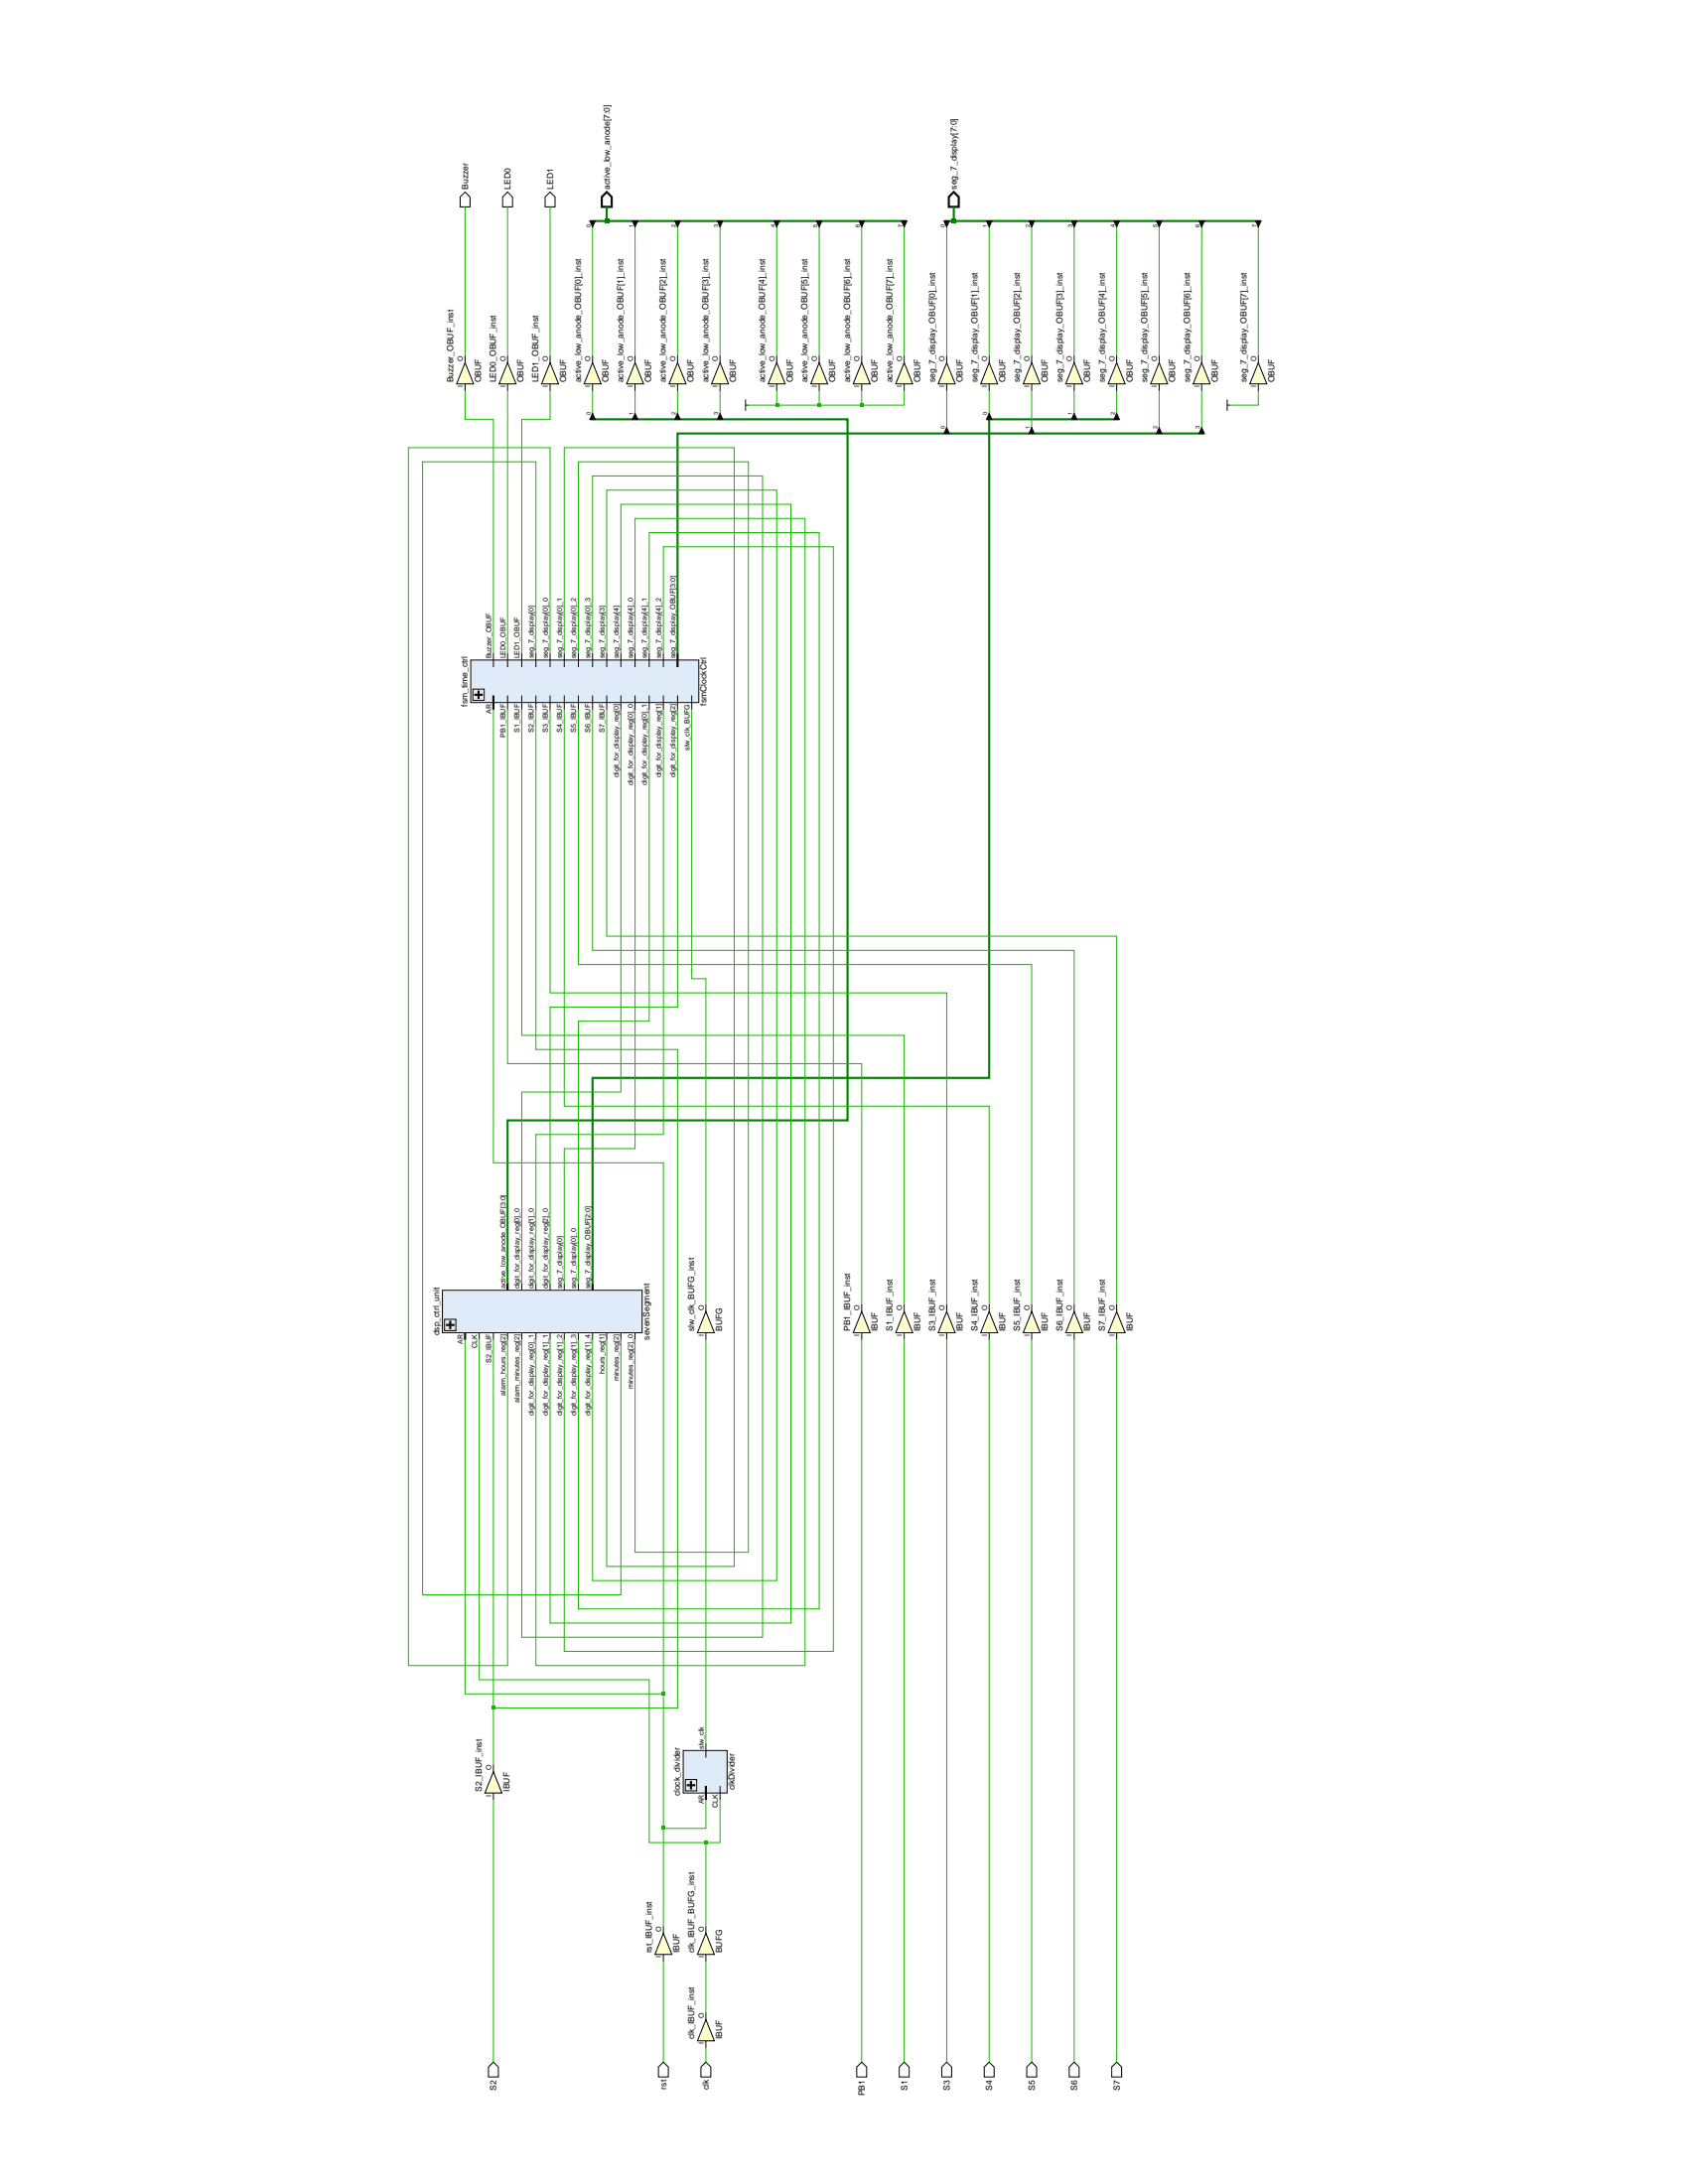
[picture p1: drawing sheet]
<svg xmlns="http://www.w3.org/2000/svg" width="216mm" height="279mm" viewBox="0 0 216 279" stroke-linecap="round" stroke-linejoin="round" font-family="sans-serif">
<path d="M56.6 165.1h25.5v5.4h-25.5z" fill="#dfebf8"/>
<g fill="none" stroke="#000" stroke-width=".13">
<path d="M64.9 24.6l.7 .6v1.3h-1.3v-1.3zM56.6 165.1h25.5v5.4h-25.5zM56.9 168.8h1.4v1.4h-1.4zM61.3 170.5v.9M63.1 170.5v.9M64.9 170.5v.9M66.7 164.2v.9M66.7 170.5v.9M68.5 164.2v.9M68.5 170.5v.9M70.4 164.2v.9M70.4 170.5v.9"/>
<path d="M72.2 164.2v.9M72.2 170.5v.9M74 164.2v.9M74 170.5v.9M75.8 170.5v.9M77.6 170.5v.9M79.4 170.5v.9M81.2 170.5v.9"/>
</g>
<path d="M57 169.5h1.1M57.6 169v1M59.5 170.5v.9M64.9 164.2v.9M75.8 164.2v.9" fill="none" stroke="#000" stroke-width=".27"/>
<path d="M64.9 46.4l1.1 2.7h-2.2z" fill="#ffc"/>
<path d="M70.4 24.6l.6 .6v1.3h-1.3v-1.3zM64.9 46.4l1.1 2.7h-2.2zM64.9 45.5v.9M64.9 49.1v.9" fill="none" stroke="#000" stroke-width=".13"/>
<path d="M70.4 46.4l1 2.7h-2.1z" fill="#ffc"/>
<path d="M70.4 46.4l1 2.7h-2.1zM70.4 45.5v.9M70.4 49.1v.9M109.6 264.4l.6-.6 .6 .6v1.3h-1.2z" fill="none" stroke="#000" stroke-width=".13"/>
<path d="M110.2 167.8l1.1 2.7h-2.2z" fill="#ffc"/>
<path d="M110.2 167.8l1.1 2.7h-2.2zM110.2 166.9v.9M110.2 170.5v.9M115.7 263.8l.6 .6v1.3h-1.3v-1.3z" fill="none" stroke="#000" stroke-width=".13"/>
<path d="M115.7 167.8l1 2.7h-2.1z" fill="#ffc"/>
<path d="M115.7 167.8l1 2.7h-2.1zM115.7 166.9v.9M115.7 170.5v.9M63.1 263.8l.6 .6v1.3h-1.2v-1.3z" fill="none" stroke="#000" stroke-width=".13"/>
<path d="M63.1 226.7l1.1 2.7h-2.2z" fill="#ffc"/>
<path d="M63.1 226.7l1.1 2.7h-2.2zM63.1 225.8v.9M63.1 229.4v.9M120.5 264.4l.6-.6 .6 .6v1.3h-1.2z" fill="none" stroke="#000" stroke-width=".13"/>
<path d="M121.1 167.8l1.1 2.7h-2.2z" fill="#ffc"/>
<path d="M121.1 167.8l1.1 2.7h-2.2zM121.1 166.9v.9M121.1 170.5v.9M125.9 264.4l.6-.6 .7 .6v1.3h-1.3z" fill="none" stroke="#000" stroke-width=".13"/>
<path d="M126.5 167.8l1.1 2.7h-2.2z" fill="#ffc"/>
<path d="M126.5 167.8l1.1 2.7h-2.2zM126.5 166.9v.9M126.5 170.5v.9M132 263.8l.6 .6v1.3h-1.3v-1.3z" fill="none" stroke="#000" stroke-width=".13"/>
<path d="M132 167.8l1 2.7h-2.1z" fill="#ffc"/>
<path d="M132 167.8l1 2.7h-2.1zM132 166.9v.9M132 170.5v.9M137.4 263.8l.6 .6v1.3h-1.2v-1.3z" fill="none" stroke="#000" stroke-width=".13"/>
<path d="M137.4 167.8l1.1 2.7h-2.2z" fill="#ffc"/>
<path d="M137.4 167.8l1.1 2.7h-2.2zM137.4 166.9v.9M137.4 170.5v.9M142.2 264.4l.6-.6 .7 .6v1.3h-1.3z" fill="none" stroke="#000" stroke-width=".13"/>
<path d="M142.8 167.8l1.1 2.7h-2.2z" fill="#ffc"/>
<path d="M142.8 167.8l1.1 2.7h-2.2zM142.8 166.9v.9M142.8 170.5v.9" fill="none" stroke="#000" stroke-width=".13"/>
<path d="M77.6 24.6l.6 .6v1.3h-1.2v-1.3z" fill="none" stroke="#000" stroke-width=".27"/>
<path d="M75.8 46.4l1.1 2.7h-2.2z" fill="#ffc"/>
<path d="M75.8 46.4l1.1 2.7h-2.2zM75.8 45.5v.9M75.8 49.1v.9" fill="none" stroke="#000" stroke-width=".13"/>
<path d="M81.2 46.4l1.1 2.7h-2.2z" fill="#ffc"/>
<path d="M81.2 46.4l1.1 2.7h-2.2zM81.2 45.5v.9M81.2 49.1v.9" fill="none" stroke="#000" stroke-width=".13"/>
<path d="M86.7 46.4l1 2.7h-2.1z" fill="#ffc"/>
<path d="M86.7 46.4l1 2.7h-2.1zM86.7 45.5v.9M86.7 49.1v.9" fill="none" stroke="#000" stroke-width=".13"/>
<path d="M92.1 46.4l1.1 2.7h-2.2z" fill="#ffc"/>
<path d="M92.1 46.4l1.1 2.7h-2.2zM92.1 45.5v.9M92.1 49.1v.9" fill="none" stroke="#000" stroke-width=".13"/>
<path d="M99.3 46.4l1.1 2.7h-2.1z" fill="#ffc"/>
<path d="M99.3 46.4l1.1 2.7h-2.1zM99.3 45.5v.9M99.3 49.1v.9" fill="none" stroke="#000" stroke-width=".13"/>
<path d="M104.8 46.4l1.1 2.7h-2.2z" fill="#ffc"/>
<path d="M104.8 46.4l1.1 2.7h-2.2zM104.8 45.5v.9M104.8 49.1v.9" fill="none" stroke="#000" stroke-width=".13"/>
<path d="M110.2 46.4l1.1 2.7h-2.2z" fill="#ffc"/>
<path d="M110.2 46.4l1.1 2.7h-2.2zM110.2 45.5v.9M110.2 49.1v.9" fill="none" stroke="#000" stroke-width=".13"/>
<path d="M115.7 46.4l1 2.7h-2.1z" fill="#ffc"/>
<path d="M115.7 46.4l1 2.7h-2.1zM115.7 45.5v.9M115.7 49.1v.9M90.3 263.8l.6 .6v1.3h-1.2v-1.3z" fill="none" stroke="#000" stroke-width=".13"/>
<path d="M90.3 247.3l1.1 2.7h-2.2z" fill="#ffc"/>
<path d="M90.3 247.3l1.1 2.7h-2.2zM90.3 246.4v.9M90.3 250v.9" fill="none" stroke="#000" stroke-width=".13"/>
<path d="M90.3 258.4l1.1 2.7h-2.2z" fill="#ffc"/>
<path d="M90.3 258.4l1.1 2.7h-2.2zM90.3 257.5v.9M90.3 261.1v.9" fill="none" stroke="#000" stroke-width=".13"/>
<path d="M87.4 223.9h5.6v5.5h-5.6z" fill="#dfebf8"/>
<path d="M59.5 24.6l.6 .6v1.3h-1.2v-1.3zM87.4 223.9h5.6v5.5h-5.6zM87.7 227.7h1.4v1.4h-1.4zM90.3 223v1.9M92.1 228.5v1.8" fill="none" stroke="#000" stroke-width=".13"/>
<path d="M87.8 228.4h1.1M88.4 227.8v1.1M90.3 228.5v1.8" fill="none" stroke="#000" stroke-width=".27"/>
<path d="M59.5 46.4l1.1 2.7h-2.2z" fill="#ffc"/>
<path d="M59.5 46.4l1.1 2.7h-2.2zM59.5 45.5v.9M59.5 49.1v.9" fill="none" stroke="#000" stroke-width=".13"/>
<path d="M60.2 84.4h29.2v5.5h-29.2z" fill="#dfebf8"/>
<g fill="none" stroke="#000" stroke-width=".13">
<path d="M60.2 84.4h29.2v5.5h-29.2zM60.5 88.2h1.4v1.4h-1.4zM63.1 83.5v1.8M64.9 83.5v1.8M64.9 89v1.8M66.7 83.5v1.8M66.7 89v1.8M68.5 83.5v1.8M68.5 89v1.8M70.4 83.5v1.8M70.4 89v1.8M72.2 83.5v1.8"/>
<path d="M72.2 89v1.8M74 83.5v1.8M74 89v1.8M75.8 83.5v1.8M75.8 89v1.8M77.6 83.5v1.8M77.6 89v1.8M79.4 83.5v1.8M79.4 89v1.8M81.2 83.5v1.8M81.2 89v1.8M83 83.5v1.8"/>
<path d="M83 89v1.8M84.9 83.5v1.8M84.9 89v1.8M86.7 89v1.8M88.5 89v1.8M84.9 263.8l.6 .6v1.3h-1.3v-1.3z"/>
</g>
<path d="M60.7 88.9h1.1M61.2 88.3v1.1M63.1 89v1.8M86.7 83.5v1.8" fill="none" stroke="#000" stroke-width=".27"/>
<path d="M84.9 247.3l1 2.7h-2.1z" fill="#ffc"/>
<path d="M84.9 247.3l1 2.7h-2.1zM84.9 246.4v.9M84.9 250v.9" fill="none" stroke="#000" stroke-width=".13"/>
<path d="M122 24.6l.6 .6v1.3h-1.2v-1.3z" fill="none" stroke="#000" stroke-width=".27"/>
<path d="M121.1 46.4l1.1 2.7h-2.2z" fill="#ffc"/>
<path d="M121.1 46.4l1.1 2.7h-2.2zM121.1 45.5v.9M121.1 49.1v.9" fill="none" stroke="#000" stroke-width=".13"/>
<path d="M126.5 46.4l1.1 2.7h-2.2z" fill="#ffc"/>
<path d="M126.5 46.4l1.1 2.7h-2.2zM126.5 45.5v.9M126.5 49.1v.9" fill="none" stroke="#000" stroke-width=".13"/>
<path d="M132 46.4l1 2.7h-2.1z" fill="#ffc"/>
<path d="M132 46.4l1 2.7h-2.1zM132 45.5v.9M132 49.1v.9" fill="none" stroke="#000" stroke-width=".13"/>
<path d="M137.4 46.4l1.1 2.7h-2.2z" fill="#ffc"/>
<path d="M137.4 46.4l1.1 2.7h-2.2zM137.4 45.5v.9M137.4 49.1v.9" fill="none" stroke="#000" stroke-width=".13"/>
<path d="M142.8 46.4l1.1 2.7h-2.2z" fill="#ffc"/>
<path d="M142.8 46.4l1.1 2.7h-2.2zM142.8 45.5v.9M142.8 49.1v.9" fill="none" stroke="#000" stroke-width=".13"/>
<path d="M148.3 46.4l1 2.7h-2.1z" fill="#ffc"/>
<path d="M148.3 46.4l1 2.7h-2.1zM148.3 45.5v.9M148.3 49.1v.9" fill="none" stroke="#000" stroke-width=".13"/>
<path d="M153.7 46.4l1.1 2.7h-2.2z" fill="#ffc"/>
<path d="M153.7 46.4l1.1 2.7h-2.2zM153.7 45.5v.9M153.7 49.1v.9" fill="none" stroke="#000" stroke-width=".13"/>
<path d="M160.9 46.4l1.1 2.7h-2.1z" fill="#ffc"/>
<path d="M160.9 46.4l1.1 2.7h-2.1zM160.9 45.5v.9M160.9 49.1v.9" fill="none" stroke="#000" stroke-width=".13"/>
<path d="M90.3 167.8l1.1 2.7h-2.2z" fill="#ffc"/>
<path d="M95.4 51.8h.3M95.4 51.1v1.5M157 51.8h.3M157 51.1v1.5M90.3 167.8l1.1 2.7h-2.2zM90.3 166.9v.9M90.3 170.5v.9" fill="none" stroke="#000" stroke-width=".13"/>
<path d="M99.3 50v1.8M104.8 50v1.8M110.2 50v1.8M115.7 50v1.8h-20M160.9 50v1.8h-3.6" fill="none" stroke="#19b400" stroke-width=".13"/>
<g fill="#19b400">
<path d="M99.2 51.6h.4v.4h-.4z"/>
<path d="M104.6 51.6h.5v.4h-.5z"/>
<path d="M110 51.6h.5v.4h-.5z"/>
</g>
<path d="M75.5 28.3h40.4M77.6 26.5v1.8" fill="none" stroke="#008000" stroke-width=".27"/>
<path d="M77.3 27.9h.7v.6h-.7z" fill="#008000"/>
<path d="M75.8 28.3v17.2M81.2 28.3v17.2M86.7 28.3v17.2M92.1 28.3v17.2M99.3 28.3v17.2M104.8 28.3v17.2M110.2 28.3v17.2M115.7 28.3v17.2M75.8 50v3.6M81.2 50v3.6M86.7 50v3.6M92.1 50v3.6" fill="none" stroke="#19b400" stroke-width=".13"/>
<path d="M75.3 28.2h.9l-.4 1zM80.8 28.2h.9l-.5 1zM86.2 28.2h.9l-.4 1zM91.6 28.2h1l-.5 1zM98.9 28.2h.9l-.5 1zM104.3 28.2h.9l-.4 1zM109.8 28.2h.9l-.5 1zM115.2 28.2h.9l-.4 1zM75.8 52.7l.4 1h-.9zM81.2 52.7l.5 1h-.9zM86.7 52.7l.4 1h-.9zM92.1 52.7l.5 1h-1z" fill="#000"/>
<path d="M120.8 28.3h40.4M122 26.5v1.8M75.5 53.6h32.9v89.7h-43.5v20.9" fill="none" stroke="#008000" stroke-width=".27"/>
<path d="M121.7 27.9h.7v.6h-.7z" fill="#008000"/>
<g fill="none" stroke="#19b400" stroke-width=".13">
<path d="M59.5 26.5v19M64.9 26.5v19M70.4 26.5v19M121.1 28.3v17.2M126.5 28.3v17.2M132 28.3v17.2M137.4 28.3v17.2M142.8 28.3v17.2M148.3 28.3v17.2M153.7 28.3v17.2M160.9 28.3v17.2M59.5 50v3.6h3.6v29.9"/>
<path d="M64.9 50v33.5M70.4 50v3.6h-3.7v29.9M121.1 50v5.5M126.5 50v3.6M132 50v5.5M137.4 50v3.6M142.8 50v3.6M148.3 50v5.5M153.7 50v5.5M64.9 90.8v45.3h45.3v30.8M66.7 90.8v41.7h49v34.4M68.5 90.8v43.5h18.2v84.2h-23.6v7.3"/>
<path d="M63.1 171.4v47.1M110.2 171.4v92.4M115.7 171.4v92.4M63.1 230.3v33.5"/>
</g>
<g fill="#000">
<path d="M120.6 28.2h.9l-.4 1zM126.1 28.2h.9l-.5 1zM131.5 28.2h.9l-.4 1zM136.9 28.2h.9l-.4 1zM142.4 28.2h.9l-.5 1zM147.8 28.2h.9l-.4 1zM153.2 28.2h.9l-.4 1zM160.5 28.2h.9l-.5 1zM121.1 54.5l.4 1h-.9zM126.5 52.7l.5 1h-.9zM132 54.5l.4 1h-.9zM137.4 52.7l.4 1h-.9z"/>
<path d="M142.8 52.7l.5 1h-.9zM148.3 54.5l.4 1h-.9zM153.7 54.5l.4 1h-.9z"/>
</g>
<path d="M126.2 53.6h16.9M126.5 53.6v84.3h-50.7v26.3M154 55.5h-67.3v28" fill="none" stroke="#008000" stroke-width=".27"/>
<path d="M62.9 218.2h.5v.5h-.5z" fill="#19b400"/>
<g fill="none" stroke="#19b400" stroke-width=".13">
<path d="M70.4 90.8v36.2h50.7v39.9M72.2 90.8v50.7h54.3v25.4M74 90.8v32.6h58v43.5M75.8 90.8v30.8h61.6v45.3M77.6 90.8v29h65.2v47.1M61.3 171.4v43.5h21.7v20.8h9.1v-5.4M121.1 171.4v92.4M126.5 171.4v92.4M132 171.4v92.4M137.4 171.4v92.4M142.8 171.4v92.4M90.3 235.7v10.7"/>
<path d="M90.3 250.9v6.6M90.3 262v1.8"/>
</g>
<path d="M90.1 235.5h.5v.4h-.5z" fill="#19b400"/>
<g fill="none" stroke="#19b400" stroke-width=".13">
<path d="M68.5 83.5v-24.4h-14.4v144.9h25.3v-32.6M70.4 83.5v-26.2h-18.2v155.8h12.7v-41.7M72.2 83.5v-26.2h21.7v143.1h-16.3v-29M74 83.5v-24.4h21.7v139.5h-14.5v-27.2M75.8 83.5v-22.6h21.7v148.6h-30.8v-38.1M77.6 83.5v-20.8h21.7v139.5h-23.5v-30.8M79.4 90.8v48.9h-12.7v24.5M79.4 83.5v-19h21.8v143.1h-30.8v-36.2M81.2 90.8v56.1h-9v17.3M81.2 83.5v-17.2h21.8v146.8h-34.5v-41.7M83 90.8v39.8h-9v33.6M83 83.5v-15.4h21.8v137.7h-30.8v-34.4"/>
<path d="M84.9 90.8v54.3h-16.4v19.1M84.9 83.5v-13.6h21.7v141.4h-34.4v-39.9M86.7 90.8v38h-16.3v35.4M84.9 216.7v17.2M90.3 230.3v3.6h-5.4v12.5M84.9 250.9v12.9"/>
</g>
<g fill="#19b400">
<path d="M84.7 216.4h.4v.5h-.4z"/>
<path d="M84.7 233.6h.4v.5h-.4z"/>
</g>
<path d="M63.1 90.8v58h21.8v67.9h-25.4v-45.3M88.5 90.8v34.4h1.8v41.7M90.3 171.4v51.6" fill="none" stroke="#19b400" stroke-width=".13"/>
<g font-size="1.1">
<text x="59.9" y="24.2" transform="rotate(-90 59.9 24.2)">Buzzer</text>
<text x="65.3" y="24.2" transform="rotate(-90 65.3 24.2)">LED0</text>
<text x="70.7" y="24.2" transform="rotate(-90 70.7 24.2)">LED1</text>
<text x="78" y="24.2" transform="rotate(-90 78 24.2)">active_low_anode[7:0]</text>
<text x="122.4" y="24.2" transform="rotate(-90 122.4 24.2)">seg_7_display[7:0]</text>
<text x="58" y="48.9" transform="rotate(-90 58 48.9)">Buzzer_OBUF_inst</text>
<text x="61.5" y="48.9" transform="rotate(-90 61.5 48.9)">OBUF</text>
<text x="63.4" y="48.9" transform="rotate(-90 63.4 48.9)">LED0_OBUF_inst</text>
<text x="67" y="48.9" transform="rotate(-90 67 48.9)">OBUF</text>
<text x="68.9" y="48.9" transform="rotate(-90 68.9 48.9)">LED1_OBUF_inst</text>
<text x="72.4" y="48.9" transform="rotate(-90 72.4 48.9)">OBUF</text>
<text x="74.3" y="48.9" transform="rotate(-90 74.3 48.9)">active_low_anode_OBUF[0]_inst</text>
<text x="77.8" y="48.9" transform="rotate(-90 77.8 48.9)">OBUF</text>
<text x="79.7" y="48.9" transform="rotate(-90 79.7 48.9)">active_low_anode_OBUF[1]_inst</text>
<text x="83.3" y="48.9" transform="rotate(-90 83.3 48.9)">OBUF</text>
<text x="85.2" y="48.9" transform="rotate(-90 85.2 48.9)">active_low_anode_OBUF[2]_inst</text>
<text x="88.7" y="48.9" transform="rotate(-90 88.7 48.9)">OBUF</text>
<text x="90.6" y="48.9" transform="rotate(-90 90.6 48.9)">active_low_anode_OBUF[3]_inst</text>
<text x="94.1" y="48.9" transform="rotate(-90 94.1 48.9)">OBUF</text>
<text x="97.9" y="48.9" transform="rotate(-90 97.9 48.9)">active_low_anode_OBUF[4]_inst</text>
<text x="101.4" y="48.9" transform="rotate(-90 101.4 48.9)">OBUF</text>
<text x="103.3" y="48.9" transform="rotate(-90 103.3 48.9)">active_low_anode_OBUF[5]_inst</text>
<text x="106.8" y="48.9" transform="rotate(-90 106.8 48.9)">OBUF</text>
<text x="108.7" y="48.9" transform="rotate(-90 108.7 48.9)">active_low_anode_OBUF[6]_inst</text>
<text x="112.3" y="48.9" transform="rotate(-90 112.3 48.9)">OBUF</text>
<text x="114.2" y="48.9" transform="rotate(-90 114.2 48.9)">active_low_anode_OBUF[7]_inst</text>
<text x="117.7" y="48.9" transform="rotate(-90 117.7 48.9)">OBUF</text>
<text x="119.6" y="48.9" transform="rotate(-90 119.6 48.9)">seg_7_display_OBUF[0]_inst</text>
<text x="123.1" y="48.9" transform="rotate(-90 123.1 48.9)">OBUF</text>
<text x="125" y="48.9" transform="rotate(-90 125 48.9)">seg_7_display_OBUF[1]_inst</text>
<text x="128.6" y="48.9" transform="rotate(-90 128.6 48.9)">OBUF</text>
<text x="130.5" y="48.9" transform="rotate(-90 130.5 48.9)">seg_7_display_OBUF[2]_inst</text>
<text x="134" y="48.9" transform="rotate(-90 134 48.9)">OBUF</text>
<text x="135.9" y="48.9" transform="rotate(-90 135.9 48.9)">seg_7_display_OBUF[3]_inst</text>
<text x="139.4" y="48.9" transform="rotate(-90 139.4 48.9)">OBUF</text>
<text x="141.3" y="48.9" transform="rotate(-90 141.3 48.9)">seg_7_display_OBUF[4]_inst</text>
<text x="144.9" y="48.9" transform="rotate(-90 144.9 48.9)">OBUF</text>
<text x="146.8" y="48.9" transform="rotate(-90 146.8 48.9)">seg_7_display_OBUF[5]_inst</text>
<text x="150.3" y="48.9" transform="rotate(-90 150.3 48.9)">OBUF</text>
<text x="152.2" y="48.9" transform="rotate(-90 152.2 48.9)">seg_7_display_OBUF[6]_inst</text>
<text x="155.7" y="48.9" transform="rotate(-90 155.7 48.9)">OBUF</text>
<text x="159.5" y="48.9" transform="rotate(-90 159.5 48.9)">seg_7_display_OBUF[7]_inst</text>
<text x="163" y="48.9" transform="rotate(-90 163 48.9)">OBUF</text>
<text x="59.8" y="90.4" transform="rotate(-90 59.8 90.4)">fsm_time_ctrl</text>
<text x="90.3" y="90.2" transform="rotate(-90 90.3 90.2)">fsmClockCtrl</text>
<text x="56.2" y="170.9" transform="rotate(-90 56.2 170.9)">dsp_ctrl_unit</text>
<text x="83.1" y="171.4" transform="rotate(-90 83.1 171.4)">sevenSegment</text>
<text x="88.8" y="170.3" transform="rotate(-90 88.8 170.3)">slw_clk_BUFG_inst</text>
<text x="92.3" y="170.3" transform="rotate(-90 92.3 170.3)">BUFG</text>
<text x="108.7" y="170.3" transform="rotate(-90 108.7 170.3)">PB1_IBUF_inst</text>
<text x="112.3" y="170.3" transform="rotate(-90 112.3 170.3)">IBUF</text>
<text x="114.2" y="170.3" transform="rotate(-90 114.2 170.3)">S1_IBUF_inst</text>
<text x="117.7" y="170.3" transform="rotate(-90 117.7 170.3)">IBUF</text>
<text x="119.6" y="170.3" transform="rotate(-90 119.6 170.3)">S3_IBUF_inst</text>
<text x="123.1" y="170.3" transform="rotate(-90 123.1 170.3)">IBUF</text>
<text x="125" y="170.3" transform="rotate(-90 125 170.3)">S4_IBUF_inst</text>
<text x="128.6" y="170.3" transform="rotate(-90 128.6 170.3)">IBUF</text>
<text x="130.5" y="170.3" transform="rotate(-90 130.5 170.3)">S5_IBUF_inst</text>
<text x="134" y="170.3" transform="rotate(-90 134 170.3)">IBUF</text>
<text x="135.9" y="170.3" transform="rotate(-90 135.9 170.3)">S6_IBUF_inst</text>
<text x="139.4" y="170.3" transform="rotate(-90 139.4 170.3)">IBUF</text>
<text x="141.3" y="170.3" transform="rotate(-90 141.3 170.3)">S7_IBUF_inst</text>
<text x="144.9" y="170.3" transform="rotate(-90 144.9 170.3)">IBUF</text>
<text x="61.6" y="229.2" transform="rotate(-90 61.6 229.2)">S2_IBUF_inst</text>
<text x="65.2" y="229.2" transform="rotate(-90 65.2 229.2)">IBUF</text>
<text x="87" y="229.8" transform="rotate(-90 87 229.8)">clock_divider</text>
<text x="94" y="229" transform="rotate(-90 94 229)">clkDivider</text>
<text x="83.4" y="249.9" transform="rotate(-90 83.4 249.9)">rst_IBUF_inst</text>
<text x="86.9" y="249.9" transform="rotate(-90 86.9 249.9)">IBUF</text>
<text x="88.8" y="249.9" transform="rotate(-90 88.8 249.9)">clk_IBUF_BUFG_inst</text>
<text x="92.3" y="249.9" transform="rotate(-90 92.3 249.9)">BUFG</text>
<text x="88.8" y="260.9" transform="rotate(-90 88.8 260.9)">clk_IBUF_inst</text>
<text x="92.3" y="260.9" transform="rotate(-90 92.3 260.9)">IBUF</text>
<text x="63.5" y="267.4" transform="rotate(-90 63.5 267.4)">S2</text>
<text x="85.2" y="267.3" transform="rotate(-90 85.2 267.3)">rst</text>
<text x="90.7" y="267.4" transform="rotate(-90 90.7 267.4)">clk</text>
<text x="110.6" y="268.1" transform="rotate(-90 110.6 268.1)">PB1</text>
<text x="116" y="267.4" transform="rotate(-90 116 267.4)">S1</text>
<text x="121.5" y="267.4" transform="rotate(-90 121.5 267.4)">S3</text>
<text x="126.9" y="267.4" transform="rotate(-90 126.9 267.4)">S4</text>
<text x="132.3" y="267.4" transform="rotate(-90 132.3 267.4)">S5</text>
<text x="137.8" y="267.4" transform="rotate(-90 137.8 267.4)">S6</text>
<text x="143.2" y="267.4" transform="rotate(-90 143.2 267.4)">S7</text>
</g>
<g font-size=".9">
<text x="59.2" y="46.2" transform="rotate(-90 59.2 46.2)">O</text>
<text x="64.6" y="46.2" transform="rotate(-90 64.6 46.2)">O</text>
<text x="70.1" y="46.2" transform="rotate(-90 70.1 46.2)">O</text>
<text x="75.5" y="46.2" transform="rotate(-90 75.5 46.2)">O</text>
<text x="80.9" y="46.2" transform="rotate(-90 80.9 46.2)">O</text>
<text x="86.4" y="46.2" transform="rotate(-90 86.4 46.2)">O</text>
<text x="91.8" y="46.2" transform="rotate(-90 91.8 46.2)">O</text>
<text x="99.1" y="46.2" transform="rotate(-90 99.1 46.2)">O</text>
<text x="104.5" y="46.2" transform="rotate(-90 104.5 46.2)">O</text>
<text x="109.9" y="46.2" transform="rotate(-90 109.9 46.2)">O</text>
<text x="115.4" y="46.2" transform="rotate(-90 115.4 46.2)">O</text>
<text x="120.8" y="46.2" transform="rotate(-90 120.8 46.2)">O</text>
<text x="126.2" y="46.2" transform="rotate(-90 126.2 46.2)">O</text>
<text x="131.7" y="46.2" transform="rotate(-90 131.7 46.2)">O</text>
<text x="137.1" y="46.2" transform="rotate(-90 137.1 46.2)">O</text>
<text x="142.5" y="46.2" transform="rotate(-90 142.5 46.2)">O</text>
<text x="148" y="46.2" transform="rotate(-90 148 46.2)">O</text>
<text x="153.4" y="46.2" transform="rotate(-90 153.4 46.2)">O</text>
<text x="160.7" y="46.2" transform="rotate(-90 160.7 46.2)">O</text>
<text x="59.2" y="49.5" transform="rotate(-90 59.2 49.5)">I</text>
<text x="64.6" y="49.5" transform="rotate(-90 64.6 49.5)">I</text>
<text x="70.1" y="49.5" transform="rotate(-90 70.1 49.5)">I</text>
<text x="75.5" y="49.5" transform="rotate(-90 75.5 49.5)">I</text>
<text x="80.9" y="49.5" transform="rotate(-90 80.9 49.5)">I</text>
<text x="86.4" y="49.5" transform="rotate(-90 86.4 49.5)">I</text>
<text x="91.8" y="49.5" transform="rotate(-90 91.8 49.5)">I</text>
<text x="99.1" y="49.5" transform="rotate(-90 99.1 49.5)">I</text>
<text x="104.5" y="49.5" transform="rotate(-90 104.5 49.5)">I</text>
<text x="109.9" y="49.5" transform="rotate(-90 109.9 49.5)">I</text>
<text x="115.4" y="49.5" transform="rotate(-90 115.4 49.5)">I</text>
<text x="120.8" y="49.5" transform="rotate(-90 120.8 49.5)">I</text>
<text x="126.2" y="49.5" transform="rotate(-90 126.2 49.5)">I</text>
<text x="131.7" y="49.5" transform="rotate(-90 131.7 49.5)">I</text>
<text x="137.1" y="49.5" transform="rotate(-90 137.1 49.5)">I</text>
<text x="142.5" y="49.5" transform="rotate(-90 142.5 49.5)">I</text>
<text x="148" y="49.5" transform="rotate(-90 148 49.5)">I</text>
<text x="153.4" y="49.5" transform="rotate(-90 153.4 49.5)">I</text>
<text x="160.7" y="49.5" transform="rotate(-90 160.7 49.5)">I</text>
<text x="62.8" y="84.3" transform="rotate(-90 62.8 84.3)">Buzzer_OBUF</text>
<text x="64.6" y="84.3" transform="rotate(-90 64.6 84.3)">LED0_OBUF</text>
<text x="66.5" y="84.3" transform="rotate(-90 66.5 84.3)">LED1_OBUF</text>
<text x="68.3" y="84.3" transform="rotate(-90 68.3 84.3)">seg_7_display[0]</text>
<text x="70.1" y="84.3" transform="rotate(-90 70.1 84.3)">seg_7_display[0]_0</text>
<text x="71.9" y="84.3" transform="rotate(-90 71.9 84.3)">seg_7_display[0]_1</text>
<text x="73.7" y="84.3" transform="rotate(-90 73.7 84.3)">seg_7_display[0]_2</text>
<text x="75.5" y="84.3" transform="rotate(-90 75.5 84.3)">seg_7_display[0]_3</text>
<text x="77.3" y="84.3" transform="rotate(-90 77.3 84.3)">seg_7_display[3]</text>
<text x="79.1" y="84.3" transform="rotate(-90 79.1 84.3)">seg_7_display[4]</text>
<text x="80.9" y="84.3" transform="rotate(-90 80.9 84.3)">seg_7_display[4]_0</text>
<text x="82.8" y="84.3" transform="rotate(-90 82.8 84.3)">seg_7_display[4]_1</text>
<text x="84.6" y="84.3" transform="rotate(-90 84.6 84.3)">seg_7_display[4]_2</text>
<text x="86.4" y="84.3" transform="rotate(-90 86.4 84.3)">seg_7_display_OBUF[3:0]</text>
<text x="62.8" y="91.3" transform="rotate(-90 62.8 91.3)">AR</text>
<text x="64.6" y="94.3" transform="rotate(-90 64.6 94.3)">PB1_IBUF</text>
<text x="66.5" y="93.7" transform="rotate(-90 66.5 93.7)">S1_IBUF</text>
<text x="68.3" y="93.7" transform="rotate(-90 68.3 93.7)">S2_IBUF</text>
<text x="70.1" y="93.7" transform="rotate(-90 70.1 93.7)">S3_IBUF</text>
<text x="71.9" y="93.7" transform="rotate(-90 71.9 93.7)">S4_IBUF</text>
<text x="73.7" y="93.7" transform="rotate(-90 73.7 93.7)">S5_IBUF</text>
<text x="75.5" y="93.7" transform="rotate(-90 75.5 93.7)">S6_IBUF</text>
<text x="77.3" y="93.7" transform="rotate(-90 77.3 93.7)">S7_IBUF</text>
<text x="88.2" y="96" transform="rotate(-90 88.2 96)">slw_clk_BUFG</text>
<text x="79.1" y="99.4" transform="rotate(-90 79.1 99.4)">digit_for_display_reg[0]</text>
<text x="80.9" y="100.4" transform="rotate(-90 80.9 100.4)">digit_for_display_reg[0]_0</text>
<text x="82.8" y="100.4" transform="rotate(-90 82.8 100.4)">digit_for_display_reg[0]_1</text>
<text x="84.6" y="99.4" transform="rotate(-90 84.6 99.4)">digit_for_display_reg[1]</text>
<text x="86.4" y="99.4" transform="rotate(-90 86.4 99.4)">digit_for_display_reg[2]</text>
<text x="64.6" y="164.9" transform="rotate(-90 64.6 164.9)">active_low_anode_OBUF[3:0]</text>
<text x="66.5" y="164.9" transform="rotate(-90 66.5 164.9)">digit_for_display_reg[0]_0</text>
<text x="68.3" y="164.9" transform="rotate(-90 68.3 164.9)">digit_for_display_reg[1]_0</text>
<text x="70.1" y="164.9" transform="rotate(-90 70.1 164.9)">digit_for_display_reg[2]_0</text>
<text x="71.9" y="164.9" transform="rotate(-90 71.9 164.9)">seg_7_display[0]</text>
<text x="73.7" y="164.9" transform="rotate(-90 73.7 164.9)">seg_7_display[0]_0</text>
<text x="75.5" y="164.9" transform="rotate(-90 75.5 164.9)">seg_7_display_OBUF[2:0]</text>
<text x="90" y="167.6" transform="rotate(-90 90 167.6)">O</text>
<text x="109.9" y="167.6" transform="rotate(-90 109.9 167.6)">O</text>
<text x="115.4" y="167.6" transform="rotate(-90 115.4 167.6)">O</text>
<text x="120.8" y="167.6" transform="rotate(-90 120.8 167.6)">O</text>
<text x="126.2" y="167.6" transform="rotate(-90 126.2 167.6)">O</text>
<text x="131.7" y="167.6" transform="rotate(-90 131.7 167.6)">O</text>
<text x="137.1" y="167.6" transform="rotate(-90 137.1 167.6)">O</text>
<text x="142.5" y="167.6" transform="rotate(-90 142.5 167.6)">O</text>
<text x="59.2" y="171.9" transform="rotate(-90 59.2 171.9)">AR</text>
<text x="61" y="172.4" transform="rotate(-90 61 172.4)">CLK</text>
<text x="90" y="170.9" transform="rotate(-90 90 170.9)">I</text>
<text x="109.9" y="170.9" transform="rotate(-90 109.9 170.9)">I</text>
<text x="115.4" y="170.9" transform="rotate(-90 115.4 170.9)">I</text>
<text x="120.8" y="170.9" transform="rotate(-90 120.8 170.9)">I</text>
<text x="126.2" y="170.9" transform="rotate(-90 126.2 170.9)">I</text>
<text x="131.7" y="170.9" transform="rotate(-90 131.7 170.9)">I</text>
<text x="137.1" y="170.9" transform="rotate(-90 137.1 170.9)">I</text>
<text x="142.5" y="170.9" transform="rotate(-90 142.5 170.9)">I</text>
<text x="62.8" y="174.4" transform="rotate(-90 62.8 174.4)">S2_IBUF</text>
<text x="64.6" y="178.5" transform="rotate(-90 64.6 178.5)">alarm_hours_reg[2]</text>
<text x="66.5" y="179.4" transform="rotate(-90 66.5 179.4)">alarm_minutes_reg[2]</text>
<text x="77.3" y="175.8" transform="rotate(-90 77.3 175.8)">hours_reg[1]</text>
<text x="79.1" y="176.7" transform="rotate(-90 79.1 176.7)">minutes_reg[2]</text>
<text x="80.9" y="177.7" transform="rotate(-90 80.9 177.7)">minutes_reg[2]_0</text>
<text x="68.3" y="181.1" transform="rotate(-90 68.3 181.1)">digit_for_display_reg[0]_1</text>
<text x="70.1" y="181.1" transform="rotate(-90 70.1 181.1)">digit_for_display_reg[1]_1</text>
<text x="71.9" y="181.1" transform="rotate(-90 71.9 181.1)">digit_for_display_reg[1]_2</text>
<text x="73.7" y="181.1" transform="rotate(-90 73.7 181.1)">digit_for_display_reg[1]_3</text>
<text x="75.5" y="181.1" transform="rotate(-90 75.5 181.1)">digit_for_display_reg[1]_4</text>
<text x="62.8" y="226.5" transform="rotate(-90 62.8 226.5)">O</text>
<text x="90" y="223.8" transform="rotate(-90 90 223.8)">slw_clk</text>
<text x="62.8" y="229.8" transform="rotate(-90 62.8 229.8)">I</text>
<text x="90" y="230.8" transform="rotate(-90 90 230.8)">AR</text>
<text x="91.8" y="231.3" transform="rotate(-90 91.8 231.3)">CLK</text>
<text x="84.6" y="250.5" transform="rotate(-90 84.6 250.5)">I</text>
<text x="84.6" y="247.1" transform="rotate(-90 84.6 247.1)">O</text>
<text x="90" y="250.5" transform="rotate(-90 90 250.5)">I</text>
<text x="90" y="247.1" transform="rotate(-90 90 247.1)">O</text>
<text x="90" y="261.5" transform="rotate(-90 90 261.5)">I</text>
<text x="90" y="258.2" transform="rotate(-90 90 258.2)">O</text>
</g>
<g font-size=".7">
<text x="75.6" y="29.1" transform="rotate(-90 75.6 29.1)">0</text>
<text x="81" y="29.1" transform="rotate(-90 81 29.1)">1</text>
<text x="86.4" y="29.1" transform="rotate(-90 86.4 29.1)">2</text>
<text x="91.9" y="29.1" transform="rotate(-90 91.9 29.1)">3</text>
<text x="99.1" y="29.1" transform="rotate(-90 99.1 29.1)">4</text>
<text x="104.5" y="29.1" transform="rotate(-90 104.5 29.1)">5</text>
<text x="110" y="29.1" transform="rotate(-90 110 29.1)">6</text>
<text x="115.4" y="29.1" transform="rotate(-90 115.4 29.1)">7</text>
<text x="120.8" y="29.1" transform="rotate(-90 120.8 29.1)">0</text>
<text x="126.3" y="29.1" transform="rotate(-90 126.3 29.1)">1</text>
<text x="131.7" y="29.1" transform="rotate(-90 131.7 29.1)">2</text>
<text x="137.2" y="29.1" transform="rotate(-90 137.2 29.1)">3</text>
<text x="142.6" y="29.1" transform="rotate(-90 142.6 29.1)">4</text>
<text x="148" y="29.1" transform="rotate(-90 148 29.1)">5</text>
<text x="153.5" y="29.1" transform="rotate(-90 153.5 29.1)">6</text>
<text x="160.7" y="29.1" transform="rotate(-90 160.7 29.1)">7</text>
<text x="75.6" y="53.1" transform="rotate(-90 75.6 53.1)">0</text>
<text x="81" y="53.1" transform="rotate(-90 81 53.1)">1</text>
<text x="86.4" y="53.1" transform="rotate(-90 86.4 53.1)">2</text>
<text x="91.9" y="53.1" transform="rotate(-90 91.9 53.1)">3</text>
<text x="126.3" y="53.1" transform="rotate(-90 126.3 53.1)">0</text>
<text x="137.2" y="53.1" transform="rotate(-90 137.2 53.1)">1</text>
<text x="142.6" y="53.1" transform="rotate(-90 142.6 53.1)">2</text>
<text x="120.8" y="54.9" transform="rotate(-90 120.8 54.9)">0</text>
<text x="131.7" y="54.9" transform="rotate(-90 131.7 54.9)">1</text>
<text x="148" y="54.9" transform="rotate(-90 148 54.9)">2</text>
<text x="153.5" y="54.9" transform="rotate(-90 153.5 54.9)">3</text>
</g>
</svg>
